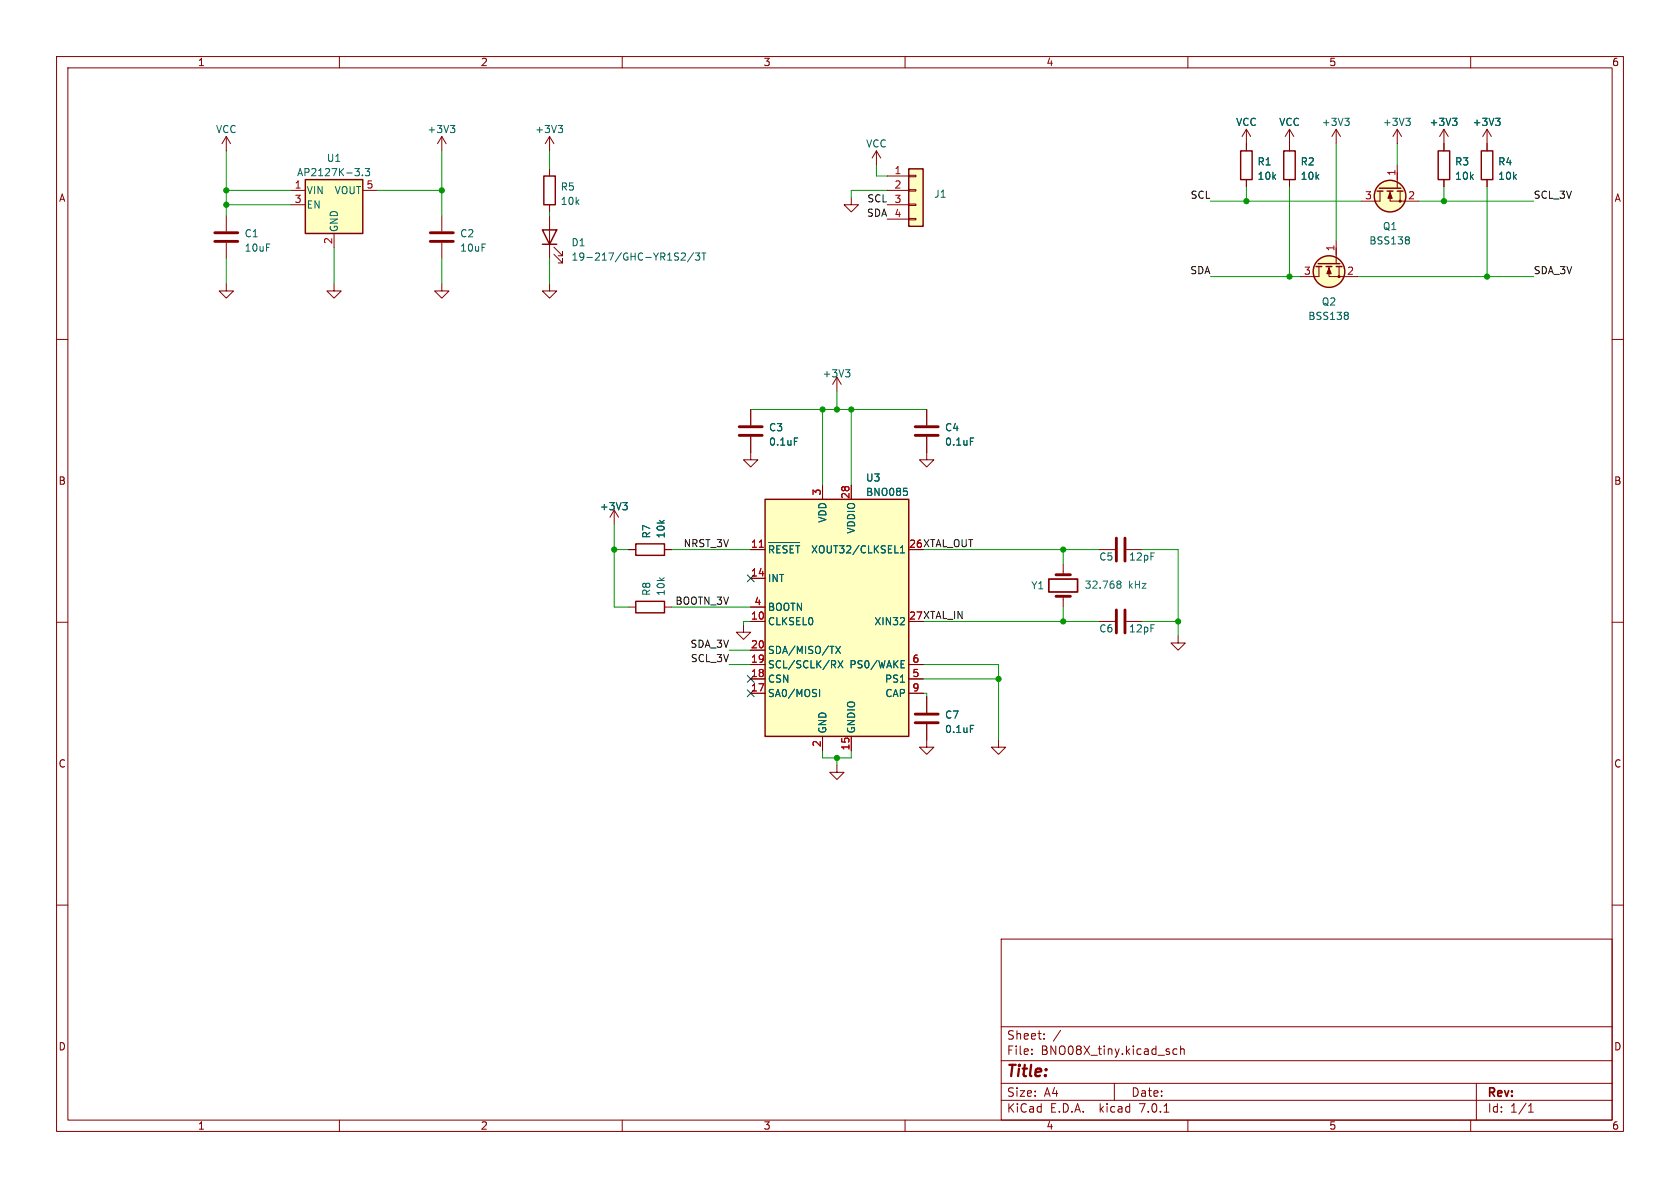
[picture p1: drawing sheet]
<svg xmlns="http://www.w3.org/2000/svg" width="297mm" height="210mm" viewBox="0 0 297 210" stroke-linecap="round" stroke-linejoin="round" font-family="sans-serif">
<g fill="none" stroke="#840000" stroke-width=".18">
<path d="M10 10h277v190h-277zM12 12h273v186h-273zM60 10v2M110 10v2M160 10v2M210 10v2M260 10v2M40 24.1v2.6M40 38.1v2.8M40 24.1l-.8 1.3M40 24.1l.8 1.3M51.4 33.7h2.6"/>
<path d="M51.4 36.2h2.6M64.1 33.7h2.6M78.1 24.1v2.6M78.1 38.1v2.8M78.1 24.1l-.8 1.3M78.1 24.1l.8 1.3M97.2 24.1v2.6M97.2 29.8v1.3M97.2 36.2v1.3M97.2 38.1v7.6M97.2 24.1l-.8 1.3M97.2 24.1l.7 1.3"/>
<path d="M150.5 34.9v1.3h1.3l-1.3 1.3-1.3-1.3h1.3M154.9 26.7l-.7 1.2M154.9 26.7v2.5M154.9 26.7l.8 1.2M156.8 33.7h3.9M156.8 36.2h3.9M156.8 31.1h3.9M156.8 38.7h3.9M160.7 38.6h1.2v.3h-1.2zM160.7 36.1h1.2v.2h-1.2zM160.7 33.5h1.2v.3h-1.2zM160.7 31h1.2v.2h-1.2z"/>
<path d="M220.3 22.9v3.8M220.3 31.8v1.2M220.3 22.9l-.7 1.2M220.3 22.9l.8 1.2M228 22.9v3.8M228 31.8v1.2M228 22.9l-.8 1.2M228 22.9l.7 1.2M236.2 22.9v2.5M236.2 22.9l-.7 1.2M236.2 22.9l.8 1.2M244 33.8v1.8h-3.3"/>
<path d="M245.7 33.8v1.8h5.1M247 22.9v2.5M247 29.2v4.1M247 22.9l-.7 1.2M247 22.9l.8 1.2M247.5 33.8v1.8M255.3 22.9l-.8 1.2M255.3 22.9v3.8M255.3 31.8v1.2M255.3 22.9l.7 1.2M262.9 22.9v3.8M262.9 31.8v1.2"/>
<path d="M262.9 22.9l-.8 1.2M262.9 22.9l.8 1.2M10 60h2M40 50.2v1.2h1.3l-1.3 1.3-1.3-1.3h1.3M40 42.9v2.8M59.1 50.2v1.2h1.2l-1.2 1.3-1.3-1.3h1.3M59.1 41.3v2.5M78.1 50.2v1.2h1.3l-1.3 1.3-1.3-1.3h1.3M78.1 42.9v2.8M97.2 50.2v1.2h1.2l-1.2 1.3-1.3-1.3h1.3M97.9 45l1.5 1.5v-.8v.8h-.7M97.9 43.7l1.5 1.5v-.7v.7h-.7"/>
<path d="M233.2 47.1v1.8h-3.3M234.9 47.1v1.8h5.1M236.2 42.5v4.1M236.7 47.1v1.8M285 60h2M132.7 77.2v4.1h1.3l-1.3 1.3-1.3-1.3h1.3M132.7 72.4v2.8M148 66.7l-.8 1.2M148 66.7v2.5M148 66.7l.7 1.2M163.8 77.2v4.1h1.3l-1.3 1.3-1.2-1.3h1.2M163.8 72.4v2.8"/>
<path d="M108.6 90.2l-.8 1.2M108.6 90.2v2.5M108.6 90.2l.7 1.2M111.1 97.2h1.3M117.5 97.2h1.2M132.7 97.2h2.6M145.4 85.7v2.6M150.5 85.7v2.6M188 99.7v1.9M194.3 97.2h2.8M199.1 97.2h2.8M10 110h2"/>
<path d="M111.1 107.3h1.3M117.5 107.3h1.2M131.4 110.5v1.3h1.3l-1.3 1.2-1.2-1.2h1.2M132.7 109.9h2.6M132.7 102.2h2.6M132.7 117.5h2.6M132.7 114.9h2.6M132.7 107.3h2.6M160.7 117.5h2.5M188 105.4v1.9M194.3 109.9h2.8M199.1 109.9h2.8"/>
<path d="M208.3 112.4v1.3h1.2l-1.2 1.2-1.3-1.2h1.3M285 110h2M132.7 122.6h2.6M132.7 120h2.6M145.4 130.2v2.5M148 135.3v1.2h1.2l-1.2 1.3-1.3-1.3h1.3M150.5 130.2v2.5M160.7 122.6h2.5M160.7 120h2.5M163.8 128v4.1h1.3l-1.3 1.3-1.2-1.3h1.2M163.8 123.2v2.8M176.5 130.8v1.3h1.3l-1.3 1.3-1.2-1.3h1.2"/>
<path d="M10 160h2M285 160h2M177 166h108v32h-108zM60 198v2M110 198v2M160 198v2M177 194.5h108M177 191.5h108M177 187.5h108M177 181.5h108M182.4 186.3v.1M182.4 185.5v.1"/>
<path d="M184.6 183.6v.1M184.6 182.8v.1M197 191.5v3M205.8 196.6h.8M208.1 185.5l-.5-.1-.2 .3v.4l.1 .2h.6M208.7 185.5l.2-.1 .4 .1 .1 .9M208.7 184.9v1.5M210 198v2M260 198v2M261 191.5v6.5M270.2 196.6h.9M270.2 195.5l.4-.4v1.5"/>
</g>
<g fill="#ffffc2" stroke="#ffffc2" stroke-width=".18">
<path d="M54 31.8h10.1v9.5h-10.1z"/>
<path d="M135.3 88.3h25.4v41.9h-25.4z"/>
<path d="M160.7 29.8h2.5v10.2h-2.5z"/>
<circle cx="245.7" cy="34.7" r="2.79"/>
<circle cx="234.9" cy="48" r="2.79"/>
</g>
<g fill="none" stroke="#840000" stroke-width=".25">
<path d="M54 31.8h10.1v9.5h-10.1zM96.1 31.1h2.1v5.1h-2.1zM160.7 29.8h2.5v10.2h-2.5zM219.3 26.7h2.1v5.1h-2.1zM226.9 26.7h2.1v5.1h-2.1zM243.5 33.8h1M243.8 33.3h3.8M245.2 33.8h1.1M247 33.8h1M254.3 26.7h2v5.1h-2zM261.9 26.7h2v5.1h-2zM95.9 40.6h2.5l-1.2 2.6z"/>
<path d="M95.9 43.2h2.5M232.7 47.1h1M233 46.6h3.9M234.4 47.1h1.1M236.2 47.1h1M112.4 96.1h5.1v2.1h-5.1zM135.3 88.3h25.4v41.9h-25.4zM112.4 106.3h5.1v2h-5.1z"/>
<circle cx="245.7" cy="34.7" r="2.79"/>
<circle cx="234.9" cy="48" r="2.79"/>
</g>
<g fill="none" stroke="#006464" stroke-width=".18">
<path d="M64.1 30.9v.2M64.6 29.8h.7l-.4 .5 .4 .1v.5l-.2 .2-.5-.2M79.6 22.2h.8l-.4 .5M80.2 22.7l.2 .2v.3l-.2 .2M98.7 22.2h.8l-.5 .5M99.2 22.7l.3 .2v.3l-.3 .2M237.7 20.9h.8l-.4 .5M238.3 21.4l.2 .2v.3l-.2 .3M248.5 20.9h.8l-.4 .5M249.1 21.4l.2 .2v.3l-.2 .3M256.8 20.9h.8l-.5 .5M257.3 21.4l.3 .2v.3l-.3 .3"/>
<path d="M264.4 20.9h.8l-.4 .5M264.9 21.4l.3 .2v.3l-.3 .3M120.4 44.8l.5-.1 .3 .4-.8 .9h.8M122.6 44.7l-1.1 1.6M122.9 44.7h.8l-.4 .5 .4 .1v.6l-.2 .1-.6-.1M124.1 44.7h.7M124.4 44.7v1.3M238.2 55.3l.2 .1-.2 .3M238.2 55.8l.2 .2-.2 .4M249 41.9l.2 .2-.2 .2M249 42.5l.2 .1-.2 .5M140.4 77.4h.6"/>
<path d="M149.5 65.4h.8l-.5 .4M150 65.8l.3 .3v.3l-.3 .2M171.6 77.4h.6M110.1 88.9h.8l-.4 .4M110.6 89.3l.3 .3v.3l-.3 .2M135.9 95.9h5.5M136.8 96.7l-.3-.2h-.4v1.2M137.9 96.5h-.6v1.2M139.1 96.5h-.4l-.3 .2M140.3 96.5h-.6v1.2M140.7 96.5h.7M141 96.5v1.2"/>
<path d="M158.2 97.7h.6M159.2 97.7h.7M159.2 96.8l.3-.3v1.2M160.4 86.9v.6M147.7 114.3l.9 1.2M148.2 116.8l.8 1.3M148.6 114.3l-.9 1.2M149 116.8l-.8 1.3M159.1 110.4h.8M159.3 117.4h.4M159.3 118.1h.6M159.3 116.8h.6"/>
<path d="M159.8 109.3v.4M144.9 121.9v1.2M171.6 128.2h.6"/>
</g>
<g fill="#840000" stroke="#840000" stroke-width=".18">
<path d="M245.7 34l.4 1.1h-.7z"/>
<path d="M234.9 47.4l.4 1h-.7z"/>
<circle cx="247.5" cy="35.6" r=".18"/>
<circle cx="236.7" cy="48.9" r=".18"/>
</g>
<g fill="none" stroke="#840000" stroke-width=".51">
<path d="M38 42.7h4M38 41.1h4M76.1 42.7h4M76.1 41.1h4M130.7 77h4M130.7 75.4h4M161.8 77h4.1M161.8 75.4h4.1M197.4 95.1v4.1M198.9 95.1v4.1M186.7 105.4h2.5M186.7 101.6h2.5"/>
<path d="M197.4 107.8v4.1M198.9 107.8v4.1M161.8 127.8h4.1M161.8 126.2h4.1"/>
</g>
<path d="M134.2 96.7h.8" fill="none" stroke="#a90000" stroke-width=".18"/>
<path d="M185.4 102.4h5.1v2.2h-5.1z" fill="none" stroke="#840000" stroke-width=".3"/>
<path d="M197.7 102.7h.2l.3 .3-.3 .3M197.7 103.3h.2M197.9 103.3l.2 .1 .1 .3-.1 .2-.4 .1" fill="none" stroke="#008484" stroke-width=".18"/>
<g fill="none" stroke="#009600" stroke-width=".18">
<path d="M40 33.7h11.4M40 26.7v11.4M40 36.2h11.4M66.7 33.7h11.4M78.1 26.7v11.4M97.2 26.7v3.1M97.2 37.5v.6M154.9 29.2v1.9h1.9M156.8 33.7h-6.3v1.2M214 35.6h26.7M220.3 33v2.6M228 33v15.9"/>
<path d="M236.2 25.4v17.1M247 25.4v3.8M250.8 35.6h20.3M255.3 33v2.6M262.9 33v15.9M40 45.7v4.5M59.1 43.8v6.4M78.1 45.7v4.5M97.2 45.7v4.5M214 48.9h15.9M240 48.9h31.1M132.7 72.4h31.1"/>
<path d="M145.4 72.4v13.3M148 69.2v3.2M150.5 72.4v13.3M108.6 97.2h2.5M108.6 92.7v14.6h2.5M118.7 97.2h14M163.2 97.2h31.1M188 97.2v2.5M201.9 97.2h6.4v15.2M118.7 107.3h14M128.9 117.5h3.8M128.9 114.9h3.8"/>
<path d="M132.7 109.9h-1.3v.6M163.2 117.5h13.3v13.3M163.2 109.9h31.1M188 107.3v2.6M201.9 109.9h6.4M145.4 132.7v1.3h5.1v-1.3M148 134v1.3M163.2 122.6h.6v.6M163.2 120h13.3"/>
</g>
<path d="M132.1 119.4l1.2 1.2M132.1 101.6l1.2 1.2M133.3 119.4l-1.2 1.2M133.3 101.6l-1.2 1.2M132.1 121.9l1.2 1.3M133.3 121.9l-1.2 1.3" fill="none" stroke="#000084" stroke-width=".18"/>
<g fill="#009600" stroke="#009600" stroke-width=".18">
<circle cx="108.6" cy="97.2" r=".46"/>
<circle cx="40" cy="33.7" r=".46"/>
<circle cx="40" cy="36.2" r=".46"/>
<circle cx="78.1" cy="33.7" r=".46"/>
<circle cx="176.5" cy="120" r=".46"/>
<circle cx="188" cy="109.9" r=".46"/>
<circle cx="148" cy="134" r=".46"/>
<circle cx="188" cy="97.2" r=".46"/>
<circle cx="208.3" cy="109.9" r=".46"/>
<circle cx="228" cy="48.9" r=".46"/>
<circle cx="220.3" cy="35.6" r=".46"/>
<circle cx="262.9" cy="48.9" r=".46"/>
<circle cx="255.3" cy="35.6" r=".46"/>
<circle cx="148" cy="72.4" r=".46"/>
<circle cx="150.5" cy="72.4" r=".46"/>
<circle cx="145.4" cy="72.4" r=".46"/>
</g>
<text font-size="2.8" fill="#840000" x="178" y="190.8">Title:</text>
<g font-size="2.1" fill="#840000">
<text x="178" y="183.9">Sheet:</text>
<text x="186.2" y="183.9">/</text>
<text x="178" y="186.6">File:</text>
<text x="184" y="186.6">BNO08X_tiny.kicad_sch</text>
<text x="178" y="196.8">KiCad</text>
<text x="178" y="194">Size:</text>
<text x="184.6" y="194">A4</text>
<text x="185.7" y="196.8">E.D.A.</text>
<text x="194.4" y="196.8">kicad</text>
<text x="200" y="194">Date:</text>
<text x="201.5" y="196.8">7.0.1</text>
<text x="263" y="194.2">Rev:</text>
<text x="263" y="196.8">Id:</text>
<text x="267" y="196.8">1/1</text>
</g>
<g font-size="1.8" fill="#840000">
<text x="35" y="11.8">1</text>
<text x="85" y="11.8">2</text>
<text x="135" y="11.8">3</text>
<text x="185" y="11.8">4</text>
<text x="235" y="11.8">5</text>
<text x="285" y="11.8">6</text>
<text x="10.4" y="35.8">A</text>
<text x="285.4" y="35.8">A</text>
<text x="10.3" y="85.8">B</text>
<text x="285.3" y="85.8">B</text>
<text x="160.7" y="96.9">26 XTAL_OUT</text>
<text x="160.7" y="109.6">27 XTAL_IN</text>
<text x="10.3" y="135.8">C</text>
<text x="285.3" y="135.8">C</text>
<text x="10.3" y="185.8">D</text>
<text x="285.3" y="185.8">D</text>
<text x="35" y="199.8">1</text>
<text x="85" y="199.8">2</text>
<text x="135" y="199.8">3</text>
<text x="185" y="199.8">4</text>
<text x="235" y="199.8">5</text>
<text x="285" y="199.8">6</text>
</g>
<g font-size="1.8" fill="#006464">
<text x="38.1" y="23.7">VCC</text>
<text x="75.5" y="23.7">+3V3</text>
<text x="94.6" y="23.7">+3V3</text>
<text x="218.5" y="22.4">VCC</text>
<text x="226.1" y="22.4">VCC</text>
<text x="233.6" y="22.4">+3V3</text>
<text x="244.4" y="22.4">+3V3</text>
<text x="252.7" y="22.4">+3V3</text>
<text x="260.3" y="22.4">+3V3</text>
<text x="57.7" y="28.8">U1</text>
<text x="153.1" y="26.2">VCC</text>
<text x="222.3" y="29.4">R1</text>
<text x="229.9" y="29.4">R2</text>
<text x="257.2" y="29.4">R3</text>
<text x="264.8" y="29.4">R4</text>
<text x="52.5" y="31.3">AP2127K-3.3</text>
<text x="54.2" y="34.5">VIN</text>
<text x="59" y="34.5">VOUT</text>
<text x="99.1" y="33.8">R5</text>
<text x="165.1" y="35.1">J1</text>
<text x="222.3" y="31.9">10k</text>
<text x="229.9" y="31.9">10k</text>
<text x="257.2" y="31.9">10k</text>
<text x="264.8" y="31.9">10k</text>
<text x="54.2" y="37">EN</text>
<text x="59.9" y="41" transform="rotate(-90 59.9 41)">GND</text>
<text x="99.1" y="36.4">10k</text>
<text x="244.4" y="40.8">Q1</text>
<text x="43.2" y="42.1">C1</text>
<text x="43.2" y="44.6">10uF</text>
<text x="81.3" y="42.1">C2</text>
<text x="81.3" y="44.6">10uF</text>
<text x="101" y="43.7">D1</text>
<text x="101" y="46.2">19-217/GHC-YR1S2/3T</text>
<text x="242" y="43.4">BSS138</text>
<text x="231.2" y="56.7">BSS138</text>
<text x="233.6" y="54.2">Q2</text>
<text x="145.4" y="66.9">+3V3</text>
<text x="135.9" y="76.4">C3</text>
<text x="167" y="76.4">C4</text>
<text x="135.9" y="78.9">0.1uF</text>
<text x="167" y="78.9">0.1uF</text>
<text x="153" y="85.3">U3</text>
<text x="153" y="87.8">BNO085</text>
<text x="106" y="90.4">+3V3</text>
<text x="115.1" y="95.2" transform="rotate(-90 115.1 95.2)">R7</text>
<text x="117.7" y="95.2" transform="rotate(-90 117.7 95.2)">10k</text>
<text x="146.2" y="92.5" transform="rotate(-90 146.2 92.5)">VDD</text>
<text x="151.3" y="94.5" transform="rotate(-90 151.3 94.5)">VDDIO</text>
<text x="135.8" y="98.6">~{RESET}</text>
<text x="143.3" y="98">XOUT32/CLKSEL1</text>
<text x="194.3" y="99.3">C5</text>
<text x="199.5" y="99.3">12pF</text>
<text x="115.1" y="105.4" transform="rotate(-90 115.1 105.4)">R8</text>
<text x="117.7" y="105.4" transform="rotate(-90 117.7 105.4)">10k</text>
<text x="135.8" y="103.1">INT</text>
<text x="182.3" y="104.3">Y1</text>
<text x="135.8" y="110.7">CLKSEL0</text>
<text x="135.8" y="108.1">BOOTN</text>
<text x="154.5" y="110.7">XIN32</text>
<text x="194.3" y="112">C6</text>
<text x="199.5" y="112">12pF</text>
<text x="135.8" y="118.3">SCL/SCLK/RX</text>
<text x="135.8" y="115.8">SDA/MISO/TX</text>
<text x="150" y="118.3">PS0/WAKE</text>
<text x="135.8" y="123.4">SA0/MOSI</text>
<text x="135.8" y="120.8">CSN</text>
<text x="156.3" y="120.8">PS1</text>
<text x="156.4" y="123.4">CAP</text>
<text x="146.2" y="129.7" transform="rotate(-90 146.2 129.7)">GND</text>
<text x="151.3" y="129.7" transform="rotate(-90 151.3 129.7)">GNDIO</text>
<text x="167" y="127.2">C7</text>
<text x="167" y="129.7">0.1uF</text>
</g>
<g font-size="1.8" fill="#a90000">
<text x="52" y="33.4">1</text>
<text x="52" y="35.9">3</text>
<text x="64.7" y="33.4">5</text>
<text x="158.1" y="30.9">1</text>
<text x="158.1" y="33.4">2</text>
<text x="158.1" y="35.9">3</text>
<text x="241.3" y="35.3">3</text>
<text x="246.8" y="31.1" transform="rotate(-90 246.8 31.1)">1</text>
<text x="248.9" y="35.3">2</text>
<text x="158.1" y="38.5">4</text>
<text x="58.8" y="43.2" transform="rotate(-90 58.8 43.2)">2</text>
<text x="236" y="44.5" transform="rotate(-90 236 44.5)">1</text>
<text x="230.5" y="48.6">3</text>
<text x="238.1" y="48.6">2</text>
<text x="145.2" y="87.7" transform="rotate(-90 145.2 87.7)">3</text>
<text x="150.2" y="88.3" transform="rotate(-90 150.2 88.3)">28</text>
<text x="132.7" y="96.9">11</text>
<text x="132.7" y="102">14</text>
<text x="160.7" y="96.9">26</text>
<text x="133.3" y="107.1">4</text>
<text x="132.7" y="109.6">10</text>
<text x="160.7" y="109.6">27</text>
<text x="132.7" y="119.8">18</text>
<text x="132.7" y="117.2">19</text>
<text x="132.7" y="114.7">20</text>
<text x="161.3" y="119.8">5</text>
<text x="161.3" y="117.2">6</text>
<text x="132.7" y="122.3">17</text>
<text x="161.3" y="122.3">9</text>
<text x="145.2" y="132.1" transform="rotate(-90 145.2 132.1)">2</text>
<text x="150.2" y="132.7" transform="rotate(-90 150.2 132.7)">15</text>
</g>
<g font-size="1.8" fill="#0f0f0f">
<text x="153.2" y="35.8">SCL</text>
<text x="210.4" y="35.2">SCL</text>
<text x="271.1" y="35.2">SCL_3V</text>
<text x="153.1" y="38.4">SDA</text>
<text x="210.3" y="48.5">SDA</text>
<text x="271.1" y="48.5">SDA_3V</text>
<text x="120.7" y="96.8">NRST_3V</text>
<text x="119.3" y="107">BOOTN_3V</text>
<text x="121.9" y="114.6">SDA_3V</text>
<text x="122" y="117.1">SCL_3V</text>
</g>
<g font-size="1.8" fill="#008484">
<text x="191.8" y="104.1">32.768</text>
<text x="199.5" y="104.1">kHz</text>
</g>
</svg>
